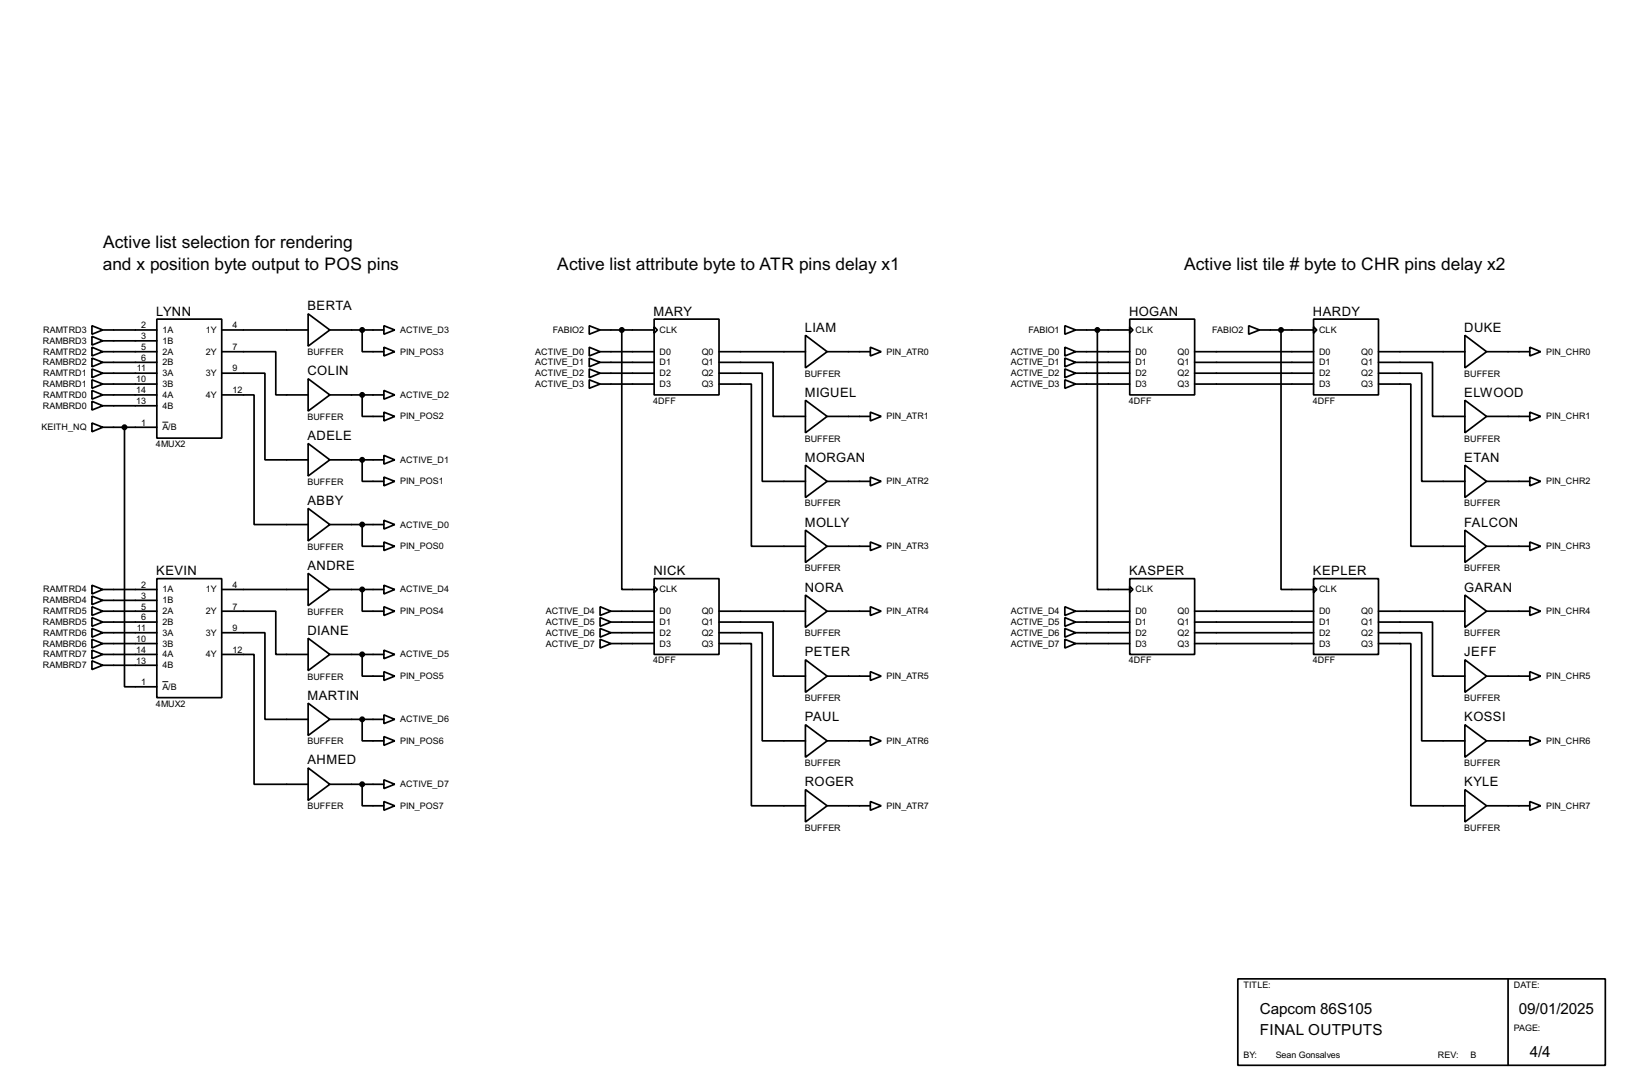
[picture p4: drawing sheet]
<svg xmlns="http://www.w3.org/2000/svg" width="383mm" height="256mm" viewBox="0 0 383 256" stroke-linecap="round" stroke-linejoin="round" font-family="sans-serif">
<g fill="none" stroke="#000" stroke-width=".4">
<path d="M21.6 76.5l2.6 1-2.6 1zM21.6 79l2.6 1.1-2.6 1zM24.2 77.5h12.7M36.9 75h15.2v27.9h-15.2zM52.1 77.5h20.3M72.4 73.7l5.1 3.8-5.1 3.8zM77.5 77.5h12.7M85.1 77.5v5.1h5.1M90.2 76.5l2.6 1-2.6 1zM138.5 76.5l2.5 1-2.5 1zM141 77.5h12.7M146.1 77.5v61h7.6"/>
<path d="M153.7 75h15.3v17.8h-15.3zM153.7 76.8l.8 .7-.8 .8zM189.3 78.8l5.1 3.8-5.1 3.8zM250.2 76.5l2.6 1-2.6 1zM252.8 77.5h12.7M257.9 77.5v61h7.6M265.5 75h15.2v17.8h-15.2zM265.5 76.8l.7 .7-.7 .8zM293.4 76.5l2.6 1-2.6 1zM296 77.5h12.7M301 77.5v61h7.7M308.7 75h15.2v17.8h-15.2z"/>
<path d="M308.7 76.8l.7 .7-.7 .8zM344.2 78.8l5.1 3.8-5.1 3.8zM21.6 81.6l2.6 1-2.6 1zM21.6 86.7l2.6 1-2.6 1zM21.6 91.7l2.6 1.1-2.6 1zM21.6 84.1l2.6 1-2.6 1.1zM21.6 89.2l2.6 1-2.6 1zM21.6 94.3l2.6 1-2.6 1zM21.6 99.4l2.6 1-2.6 1zM24.2 82.6h12.7M24.2 85.1h12.7M24.2 87.7h12.7"/>
<path d="M24.2 90.2h12.7M24.2 92.8h12.7M24.2 80.1h12.7M24.2 95.3h12.7M52.1 82.6h12.7v10.2h7.6M52.1 87.7h10.2v20.3h10.1M52.1 92.8h7.6v30.4h12.7M72.4 89l5.1 3.8-5.1 3.8zM77.5 92.8h12.7M85.1 92.8v5h5.1M90.2 91.7l2.6 1.1-2.6 1zM90.2 96.8l2.6 1-2.6 1.1z"/>
<path d="M90.2 81.6l2.6 1-2.6 1zM138.5 81.6l2.5 1-2.5 1zM138.5 84.1l2.5 1-2.5 1.1zM138.5 86.7l2.5 1-2.5 1zM138.5 89.2l2.5 1-2.5 1zM141 82.6h12.7M141 85.1h12.7M141 87.7h12.7M141 90.2h12.7M169 85.1h12.7v12.7h7.6M169 87.7h10.1v25.4h10.2M169 90.2h7.6v38.1h12.7"/>
<path d="M169 82.6h20.3M189.3 94l5.1 3.8-5.1 3.9zM194.4 82.6h10.1M194.4 97.8h10.1M204.5 81.6l2.6 1-2.6 1zM204.5 96.8l2.6 1-2.6 1.1zM250.2 81.6l2.6 1-2.6 1zM250.2 84.1l2.6 1-2.6 1.1zM250.2 86.7l2.6 1-2.6 1zM250.2 89.2l2.6 1-2.6 1zM252.8 82.6h12.7M252.8 85.1h12.7"/>
<path d="M252.8 87.7h12.7M252.8 90.2h12.7M280.7 82.6h28M280.7 85.1h28M280.7 87.7h28M280.7 90.2h28M323.9 85.1h12.7v12.7h7.6M323.9 87.7h10.2v25.4h10.1M323.9 90.2h7.6v38.1h12.7M323.9 82.6h20.3M344.2 94l5.1 3.8-5.1 3.9zM349.3 82.6h10.2"/>
<path d="M349.3 97.8h10.2M359.5 81.6l2.5 1-2.5 1zM359.5 96.8l2.5 1-2.5 1.1zM24.2 100.4h12.7M29.3 100.4v60.9h7.6M72.4 119.4l5.1 3.8-5.1 3.9zM72.4 104.2l5.1 3.8-5.1 3.8zM77.5 108h12.7M85.1 108v5.1h5.1M90.2 107l2.6 1-2.6 1zM90.2 112.1l2.6 1-2.6 1zM189.3 109.3l5.1 3.8-5.1 3.8z"/>
<path d="M194.4 113.1h10.1M204.5 112.1l2.6 1-2.6 1zM344.2 109.3l5.1 3.8-5.1 3.8zM349.3 113.1h10.2M359.5 112.1l2.5 1-2.5 1zM21.6 137.5l2.6 1-2.6 1zM24.2 138.5h12.7M36.9 135.9h15.2v28h-15.2zM52.1 138.5h20.3M72.4 134.7l5.1 3.8-5.1 3.8zM77.5 138.5h12.7M77.5 123.2h12.7"/>
<path d="M85.1 123.2v5.1h5.1M85.1 138.5v5.1h5.1M90.2 122.2l2.6 1-2.6 1.1zM90.2 137.5l2.6 1-2.6 1zM90.2 127.3l2.6 1-2.6 1zM153.7 135.9h15.3v17.8h-15.3zM153.7 137.7l.8 .8-.8 .7zM189.3 139.8l5.1 3.8-5.1 3.8zM189.3 124.5l5.1 3.8-5.1 3.8zM194.4 128.3h10.1M204.5 127.3l2.6 1-2.6 1zM265.5 135.9h15.2v17.8h-15.2z"/>
<path d="M265.5 137.7l.7 .8-.7 .7zM308.7 135.9h15.2v17.8h-15.2zM308.7 137.7l.7 .8-.7 .7zM344.2 124.5l5.1 3.8-5.1 3.8zM344.2 139.8l5.1 3.8-5.1 3.8zM349.3 128.3h10.2M359.5 127.3l2.5 1-2.5 1zM21.6 142.5l2.6 1.1-2.6 1zM21.6 147.6l2.6 1-2.6 1.1zM21.6 152.7l2.6 1-2.6 1zM21.6 140l2.6 1-2.6 1zM21.6 145.1l2.6 1-2.6 1z"/>
<path d="M21.6 150.2l2.6 1-2.6 1zM21.6 155.2l2.6 1.1-2.6 1zM24.2 143.6h12.7M24.2 146.1h12.7M24.2 148.6h12.7M24.2 151.2h12.7M24.2 153.7h12.7M24.2 141h12.7M24.2 156.3h12.7M52.1 143.6h12.7v10.1h7.6M52.1 153.7h7.6v30.5h12.7M52.1 148.6h10.2v20.4h10.1"/>
<path d="M72.4 149.9l5.1 3.8-5.1 3.8zM77.5 153.7h12.7M85.1 153.7v5.1h5.1M90.2 152.7l2.6 1-2.6 1zM90.2 142.5l2.6 1.1-2.6 1zM90.2 157.8l2.6 1-2.6 1zM141 142.5l2.6 1.1-2.6 1zM141 145.1l2.6 1-2.6 1zM141 147.6l2.6 1-2.6 1.1zM141 150.2l2.6 1-2.6 1zM143.6 143.6h10.1M143.6 146.1h10.1"/>
<path d="M143.6 148.6h10.1M143.6 151.2h10.1M169 146.1h12.7v12.7h7.6M169 148.6h10.1v25.4h10.2M169 151.2h7.6v38.1h12.7M169 143.6h20.3M189.3 155l5.1 3.8-5.1 3.8zM194.4 143.6h10.1M194.4 158.8h10.1M204.5 142.5l2.6 1.1-2.6 1zM204.5 157.8l2.6 1-2.6 1zM250.2 142.5l2.6 1.1-2.6 1z"/>
<path d="M250.2 145.1l2.6 1-2.6 1zM250.2 147.6l2.6 1-2.6 1.1zM250.2 150.2l2.6 1-2.6 1zM252.8 143.6h12.7M252.8 146.1h12.7M252.8 148.6h12.7M252.8 151.2h12.7M280.7 143.6h28M280.7 146.1h28M280.7 148.6h28M280.7 151.2h28M323.9 146.1h12.7v12.7h7.6"/>
<path d="M323.9 148.6h10.2v25.4h10.1M323.9 151.2h7.6v38.1h12.7M323.9 143.6h20.3M344.2 155l5.1 3.8-5.1 3.8zM349.3 143.6h10.2M349.3 158.8h10.2M359.5 142.5l2.5 1.1-2.5 1zM359.5 157.8l2.5 1-2.5 1zM72.4 165.2l5.1 3.8-5.1 3.8zM77.5 169h12.7M85.1 169v5h5.1M90.2 167.9l2.6 1.1-2.6 1z"/>
<path d="M90.2 173l2.6 1-2.6 1.1zM189.3 170.2l5.1 3.8-5.1 3.9zM194.4 174h10.1M204.5 173l2.6 1-2.6 1.1zM344.2 170.2l5.1 3.8-5.1 3.9zM349.3 174h10.2M359.5 173l2.5 1-2.5 1.1zM72.4 180.4l5.1 3.8-5.1 3.8zM77.5 184.2h12.7M85.1 184.2v5.1h5.1M90.2 183.2l2.6 1-2.6 1zM90.2 188.3l2.6 1-2.6 1z"/>
<path d="M189.3 185.5l5.1 3.8-5.1 3.8zM194.4 189.3h10.1M204.5 188.3l2.6 1-2.6 1zM344.2 185.5l5.1 3.8-5.1 3.8zM349.3 189.3h10.2M359.5 188.3l2.5 1-2.5 1zM290.9 229.9h86.3v20.3h-86.3zM354.4 229.9v20.3"/>
</g>
<g fill="#000" stroke="#000" stroke-width=".4">
<circle cx="85.1" cy="77.5" r=".5"/>
<circle cx="146.1" cy="77.5" r=".5"/>
<circle cx="257.8" cy="77.5" r=".5"/>
<circle cx="301" cy="77.5" r=".5"/>
<circle cx="85.1" cy="92.8" r=".5"/>
<circle cx="29.2" cy="100.4" r=".5"/>
<circle cx="85.1" cy="108" r=".5"/>
<circle cx="85.1" cy="138.5" r=".5"/>
<circle cx="85.1" cy="123.2" r=".5"/>
<circle cx="85.1" cy="153.7" r=".5"/>
<circle cx="85.1" cy="169" r=".5"/>
<circle cx="85.1" cy="184.2" r=".5"/>
</g>
<path d="M38.2 99.2h1.4M38.2 160.1h1.4" fill="none" stroke="#000" stroke-width=".23"/>
<g font-size="4.6">
<text x="24.2" y="58.3">Active list selection for rendering</text>
<text x="24.2" y="63.4">and x position byte output to POS pins</text>
<text x="130.9" y="63.4">Active list attribute byte to ATR pins delay x1</text>
<text x="278.2" y="63.4">Active list tile # byte to CHR pins delay x2</text>
</g>
<g font-size="4">
<text x="296" y="238.1">Capcom 86S105</text>
<text x="356.9" y="238.1">09/01/2025</text>
<text x="296" y="243.1">FINAL OUTPUTS</text>
<text x="359.5" y="248.2">4/4</text>
</g>
<g font-size="3.4">
<text x="36.7" y="74.1">LYNN</text>
<text x="72.3" y="72.9">BERTA</text>
<text x="153.6" y="74.1">MARY</text>
<text x="189.1" y="78">LIAM</text>
<text x="265.3" y="74.1">HOGAN</text>
<text x="308.5" y="74.1">HARDY</text>
<text x="344.1" y="78">DUKE</text>
<text x="72.3" y="88.2">COLIN</text>
<text x="189.1" y="93.2">MIGUEL</text>
<text x="344.1" y="93.2">ELWOOD</text>
<text x="72.3" y="103.4">ADELE</text>
<text x="189.1" y="108.5">MORGAN</text>
<text x="344.1" y="108.5">ETAN</text>
<text x="72.3" y="118.6">ABBY</text>
<text x="189.1" y="123.7">MOLLY</text>
<text x="344.1" y="123.7">FALCON</text>
<text x="36.7" y="135.1">KEVIN</text>
<text x="72.3" y="133.9">ANDRE</text>
<text x="153.6" y="135.1">NICK</text>
<text x="265.3" y="135.1">KASPER</text>
<text x="308.5" y="135.1">KEPLER</text>
<text x="189.1" y="139">NORA</text>
<text x="344.1" y="139">GARAN</text>
<text x="72.3" y="149.1">DIANE</text>
<text x="189.1" y="154.2">PETER</text>
<text x="344.1" y="154.2">JEFF</text>
<text x="72.3" y="164.4">MARTIN</text>
<text x="189.1" y="169.4">PAUL</text>
<text x="344.1" y="169.4">KOSSI</text>
<text x="72.3" y="179.6">AHMED</text>
<text x="189.1" y="184.7">ROGER</text>
<text x="344.1" y="184.7">KYLE</text>
</g>
<g font-size="2.4">
<text x="33.2" y="77.1">2</text>
<text x="54.7" y="77.1">4</text>
<text x="10.1" y="80.8">RAMBRD3</text>
<text x="10.1" y="78.2">RAMTRD3</text>
<text x="10.1" y="83.3">RAMTRD2</text>
<text x="33.2" y="79.7">3</text>
<text x="33.2" y="82.2">5</text>
<text x="38.2" y="78.2">1A</text>
<text x="38.2" y="80.8">1B</text>
<text x="38.2" y="83.3">2A</text>
<text x="48.4" y="78.2">1Y</text>
<text x="48.4" y="83.3">2Y</text>
<text x="54.7" y="82.2">7</text>
<text x="72.2" y="83.4">BUFFER</text>
<text x="94" y="78.2">ACTIVE_D3</text>
<text x="94" y="83.3">PIN_POS3</text>
<text x="125.7" y="83.3">ACTIVE_D0</text>
<text x="129.9" y="78.2">FABIO2</text>
<text x="155" y="78.2">CLK</text>
<text x="155" y="83.3">D0</text>
<text x="164.9" y="83.3">Q0</text>
<text x="208.3" y="83.3">PIN_ATR0</text>
<text x="237.5" y="83.3">ACTIVE_D0</text>
<text x="241.6" y="78.2">FABIO1</text>
<text x="266.8" y="78.2">CLK</text>
<text x="266.8" y="83.3">D0</text>
<text x="276.7" y="83.3">Q0</text>
<text x="284.8" y="78.2">FABIO2</text>
<text x="309.9" y="78.2">CLK</text>
<text x="309.9" y="83.3">D0</text>
<text x="319.8" y="83.3">Q0</text>
<text x="363.3" y="83.3">PIN_CHR0</text>
<text x="10.1" y="85.8">RAMBRD2</text>
<text x="10.1" y="88.4">RAMTRD1</text>
<text x="32" y="89.8">10</text>
<text x="32.2" y="87.3">11</text>
<text x="33.2" y="84.7">6</text>
<text x="38.2" y="85.8">2B</text>
<text x="38.2" y="88.4">3A</text>
<text x="48.4" y="88.4">3Y</text>
<text x="54.7" y="87.3">9</text>
<text x="125.7" y="85.8">ACTIVE_D1</text>
<text x="125.7" y="88.4">ACTIVE_D2</text>
<text x="155" y="85.8">D1</text>
<text x="155" y="88.4">D2</text>
<text x="164.9" y="85.8">Q1</text>
<text x="164.9" y="88.4">Q2</text>
<text x="189.1" y="88.5">BUFFER</text>
<text x="237.5" y="85.8">ACTIVE_D1</text>
<text x="237.5" y="88.4">ACTIVE_D2</text>
<text x="266.8" y="85.8">D1</text>
<text x="266.8" y="88.4">D2</text>
<text x="276.7" y="85.8">Q1</text>
<text x="276.7" y="88.4">Q2</text>
<text x="309.9" y="85.8">D1</text>
<text x="309.9" y="88.4">D2</text>
<text x="319.8" y="85.8">Q1</text>
<text x="319.8" y="88.4">Q2</text>
<text x="344" y="88.5">BUFFER</text>
<text x="10.1" y="90.9">RAMBRD1</text>
<text x="10.1" y="93.5">RAMTRD0</text>
<text x="32" y="92.4">14</text>
<text x="32" y="94.9">13</text>
<text x="38.2" y="90.9">3B</text>
<text x="38.2" y="93.5">4A</text>
<text x="48.4" y="93.5">4Y</text>
<text x="54.7" y="92.4">12</text>
<text x="94" y="93.5">ACTIVE_D2</text>
<text x="125.7" y="90.9">ACTIVE_D3</text>
<text x="153.5" y="94.9">4DFF</text>
<text x="155" y="90.9">D3</text>
<text x="164.9" y="90.9">Q3</text>
<text x="237.5" y="90.9">ACTIVE_D3</text>
<text x="265.3" y="94.9">4DFF</text>
<text x="266.8" y="90.9">D3</text>
<text x="276.7" y="90.9">Q3</text>
<text x="308.5" y="94.9">4DFF</text>
<text x="309.9" y="90.9">D3</text>
<text x="319.8" y="90.9">Q3</text>
<text x="9.8" y="101.1">KEITH_NQ</text>
<text x="10.1" y="96">RAMBRD0</text>
<text x="33.2" y="100">1</text>
<text x="38.2" y="96">4B</text>
<text x="38.2" y="101.1">A/B</text>
<text x="72.2" y="98.7">BUFFER</text>
<text x="94" y="98.5">PIN_POS2</text>
<text x="208.3" y="98.5">PIN_ATR1</text>
<text x="363.3" y="98.5">PIN_CHR1</text>
<text x="36.7" y="105">4MUX2</text>
<text x="189.1" y="103.8">BUFFER</text>
<text x="344" y="103.8">BUFFER</text>
<text x="72.2" y="113.9">BUFFER</text>
<text x="94" y="108.7">ACTIVE_D1</text>
<text x="94" y="113.8">PIN_POS1</text>
<text x="208.3" y="113.8">PIN_ATR2</text>
<text x="363.3" y="113.8">PIN_CHR2</text>
<text x="189.1" y="119">BUFFER</text>
<text x="344" y="119">BUFFER</text>
<text x="94" y="123.9">ACTIVE_D0</text>
<text x="72.2" y="129.2">BUFFER</text>
<text x="94" y="129">PIN_POS0</text>
<text x="208.3" y="129">PIN_ATR3</text>
<text x="363.3" y="129">PIN_CHR3</text>
<text x="189.1" y="134.2">BUFFER</text>
<text x="344" y="134.2">BUFFER</text>
<text x="10.1" y="141.7">RAMBRD4</text>
<text x="10.1" y="139.2">RAMTRD4</text>
<text x="33.2" y="138.1">2</text>
<text x="33.2" y="140.6">3</text>
<text x="33.2" y="143.2">5</text>
<text x="38.2" y="139.2">1A</text>
<text x="38.2" y="141.7">1B</text>
<text x="48.4" y="139.2">1Y</text>
<text x="54.7" y="138.1">4</text>
<text x="54.7" y="143.2">7</text>
<text x="94" y="139.2">ACTIVE_D4</text>
<text x="155" y="139.2">CLK</text>
<text x="266.8" y="139.2">CLK</text>
<text x="309.9" y="139.2">CLK</text>
<text x="10.1" y="146.8">RAMBRD5</text>
<text x="10.1" y="144.3">RAMTRD5</text>
<text x="10.1" y="149.3">RAMTRD6</text>
<text x="32.2" y="148.2">11</text>
<text x="33.2" y="145.7">6</text>
<text x="38.2" y="144.3">2A</text>
<text x="38.2" y="146.8">2B</text>
<text x="38.2" y="149.3">3A</text>
<text x="48.4" y="144.3">2Y</text>
<text x="48.4" y="149.3">3Y</text>
<text x="54.7" y="148.2">9</text>
<text x="72.2" y="144.4">BUFFER</text>
<text x="94" y="144.3">PIN_POS4</text>
<text x="128.3" y="144.3">ACTIVE_D4</text>
<text x="128.3" y="146.8">ACTIVE_D5</text>
<text x="128.3" y="149.3">ACTIVE_D6</text>
<text x="155" y="144.3">D0</text>
<text x="155" y="146.8">D1</text>
<text x="155" y="149.3">D2</text>
<text x="164.9" y="144.3">Q0</text>
<text x="164.9" y="146.8">Q1</text>
<text x="164.9" y="149.3">Q2</text>
<text x="189.1" y="149.5">BUFFER</text>
<text x="208.3" y="144.3">PIN_ATR4</text>
<text x="237.5" y="144.3">ACTIVE_D4</text>
<text x="237.5" y="146.8">ACTIVE_D5</text>
<text x="237.5" y="149.3">ACTIVE_D6</text>
<text x="266.8" y="144.3">D0</text>
<text x="266.8" y="146.8">D1</text>
<text x="266.8" y="149.3">D2</text>
<text x="276.7" y="144.3">Q0</text>
<text x="276.7" y="146.8">Q1</text>
<text x="276.7" y="149.3">Q2</text>
<text x="309.9" y="144.3">D0</text>
<text x="309.9" y="146.8">D1</text>
<text x="309.9" y="149.3">D2</text>
<text x="319.8" y="144.3">Q0</text>
<text x="319.8" y="146.8">Q1</text>
<text x="319.8" y="149.3">Q2</text>
<text x="344" y="149.5">BUFFER</text>
<text x="363.3" y="144.3">PIN_CHR4</text>
<text x="10.1" y="151.9">RAMBRD6</text>
<text x="10.1" y="154.4">RAMTRD7</text>
<text x="32" y="150.8">10</text>
<text x="32" y="153.3">14</text>
<text x="32" y="155.9">13</text>
<text x="38.2" y="151.9">3B</text>
<text x="38.2" y="154.4">4A</text>
<text x="48.4" y="154.4">4Y</text>
<text x="54.7" y="153.3">12</text>
<text x="94" y="154.4">ACTIVE_D5</text>
<text x="128.3" y="151.9">ACTIVE_D7</text>
<text x="153.5" y="155.8">4DFF</text>
<text x="155" y="151.9">D3</text>
<text x="164.9" y="151.9">Q3</text>
<text x="237.5" y="151.9">ACTIVE_D7</text>
<text x="265.3" y="155.8">4DFF</text>
<text x="266.8" y="151.9">D3</text>
<text x="276.7" y="151.9">Q3</text>
<text x="308.5" y="155.8">4DFF</text>
<text x="309.9" y="151.9">D3</text>
<text x="319.8" y="151.9">Q3</text>
<text x="10.1" y="157">RAMBRD7</text>
<text x="33.2" y="160.9">1</text>
<text x="38.2" y="157">4B</text>
<text x="72.2" y="159.6">BUFFER</text>
<text x="94" y="159.5">PIN_POS5</text>
<text x="208.3" y="159.5">PIN_ATR5</text>
<text x="363.3" y="159.5">PIN_CHR5</text>
<text x="36.7" y="166">4MUX2</text>
<text x="38.2" y="162">A/B</text>
<text x="189.1" y="164.7">BUFFER</text>
<text x="344" y="164.7">BUFFER</text>
<text x="94" y="169.7">ACTIVE_D6</text>
<text x="72.2" y="174.9">BUFFER</text>
<text x="94" y="174.7">PIN_POS6</text>
<text x="189.1" y="180">BUFFER</text>
<text x="208.3" y="174.7">PIN_ATR6</text>
<text x="344" y="180">BUFFER</text>
<text x="363.3" y="174.7">PIN_CHR6</text>
<text x="94" y="184.9">ACTIVE_D7</text>
<text x="72.2" y="190.1">BUFFER</text>
<text x="94" y="190">PIN_POS7</text>
<text x="208.3" y="190">PIN_ATR7</text>
<text x="363.3" y="190">PIN_CHR7</text>
<text x="189.1" y="195.2">BUFFER</text>
<text x="344" y="195.2">BUFFER</text>
<text x="292.2" y="232.1">TITLE:</text>
<text x="355.7" y="232.1">DATE:</text>
<text x="355.7" y="242.2">PAGE:</text>
<text x="292.2" y="248.6">BY:</text>
<text x="299.8" y="248.6">Sean Gonsalves</text>
<text x="337.9" y="248.6">REV:</text>
<text x="345.5" y="248.6">B</text>
</g>
</svg>
